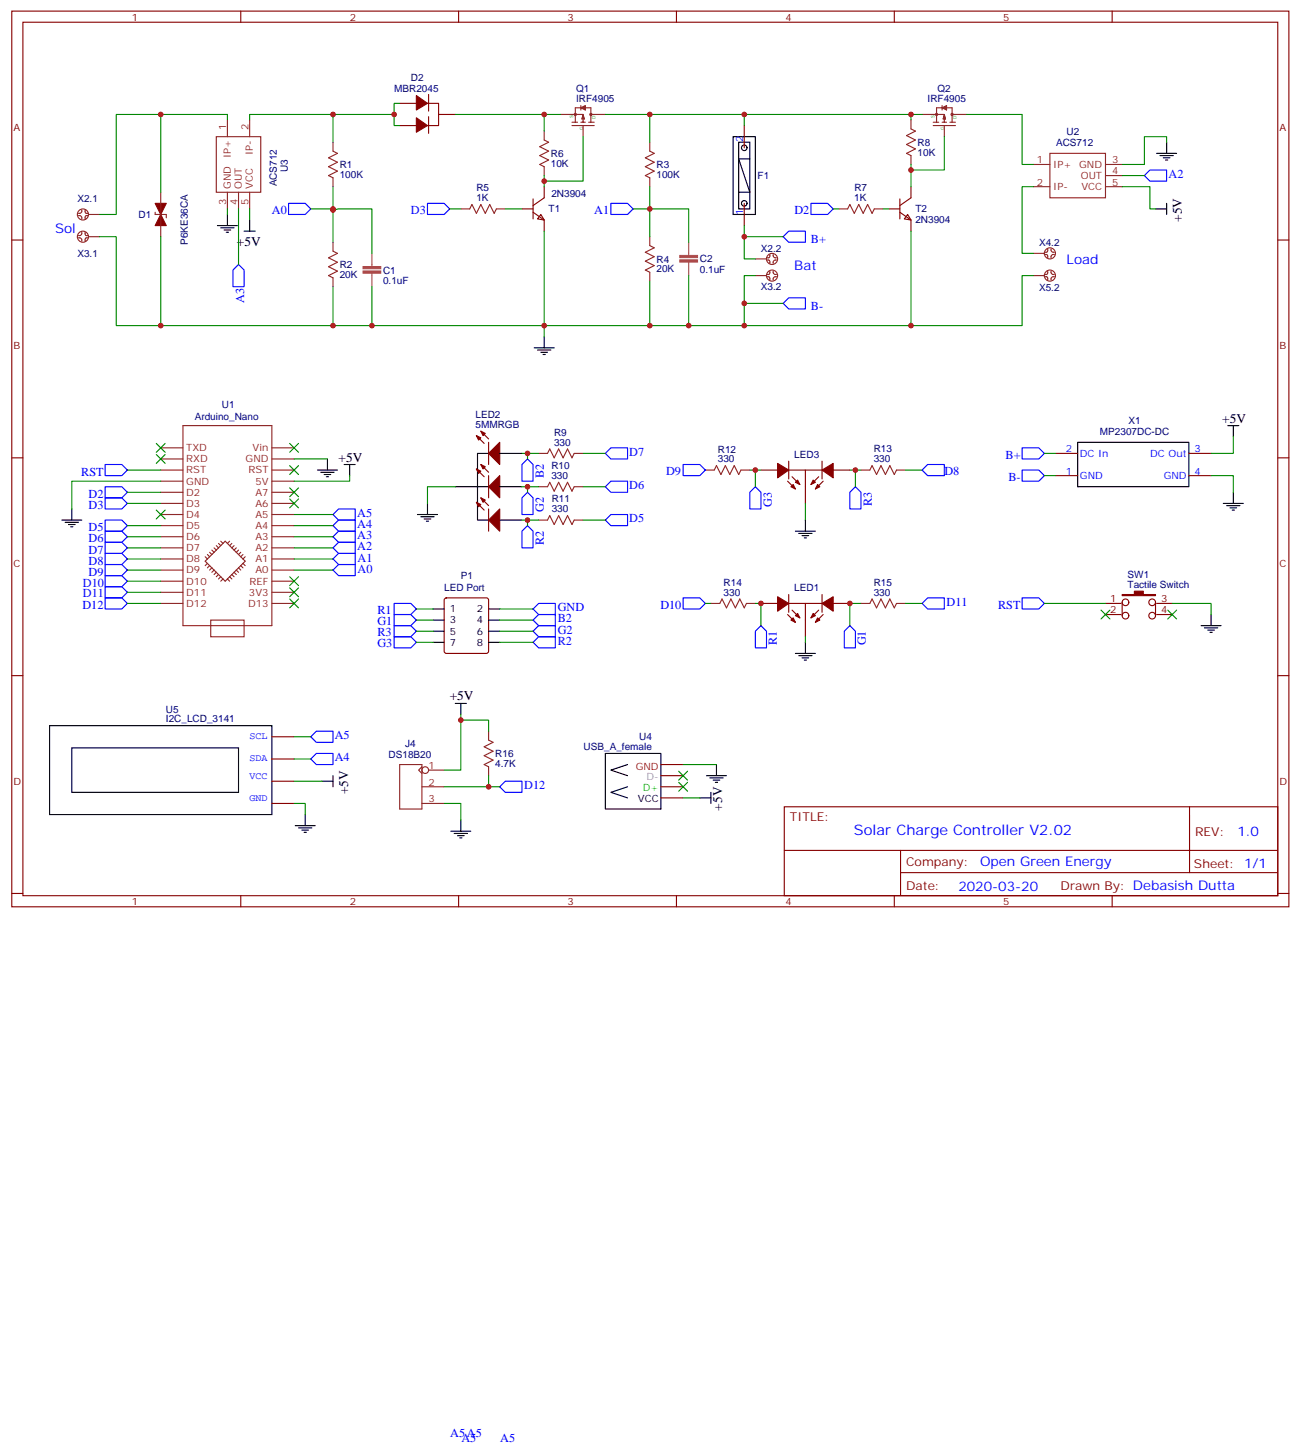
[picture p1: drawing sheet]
<svg xmlns="http://www.w3.org/2000/svg" width="413mm" height="462mm" viewBox="0 0 413 462" stroke-linecap="round" stroke-linejoin="round" font-family="sans-serif">
<g fill="none" stroke="#870000" stroke-width=".35">
<path d="M3.7 3.5h405.4v284.4h-405.4zM7.3 7.1h398.3v277.2h-398.3zM76.4 3.5v3.6M145.6 3.5v3.6M214.7 3.5v3.6M283.8 3.5v3.6M353 3.5v3.6M126.9 32.8h5.3M126.9 39.9h5.3M133.9 32.8h5.3v7.1h-3.5M136 30v5.3M136 37v5.3"/>
<path d="M139.2 36.3h5.3M236.2 39.9v7M172.7 59.3v3.5l-3.5 2.5M289.1 59.3v3.5l-3.5 2.5M3.7 76.2h3.6M165.7 66.3h3.5M169.2 67.4l3.5 2.5v3.5M169.2 63.1v6.4M171.7 68.1l1 1.8-2.1-.4zM236.2 64.6v7M282.1 66.3h3.5M285.6 67.4l3.5 2.5v3.5"/>
<path d="M285.6 63.1v6.4M288.1 68.1l1 1.8-2.1-.4zM405.6 76.2h3.5M151.2 138.3l2.5 2.5M152.6 136.9l2.5 2.4M3.7 145.3h3.6M151.2 148.9l2.5 2.4M151.2 159.5l2.5 2.4M152.6 147.5l2.5 2.4M152.6 158l2.5 2.5M155.1 140.4v7.1M155.1 151v7"/>
<path d="M241.5 149.2h5.3M250 152.8l2.4 2.4M250.3 146.4v5.6M250.3 149.2h10.6M251.4 151.3l2.5 2.5M255.6 149.2v10.6M259.9 151.3l-2.5 2.5M260.9 146.4v5.6M261.3 152.8l-2.5 2.4M264.4 149.2h5.3M335 151h7.1M335 143.9h7.1"/>
<path d="M377.3 151h7.1M377.3 143.9h7.1M405.6 145.3h3.5M155.1 161.6v7M141.2 190l.5-.2h12.7l.5 .2 .2 .5v16.2l-.3 .5-.4 .2h-12.7l-.5-.2-.2-.5v-16.2zM241.5 191.6h5.3M250 195.1l2.4 2.5M250.3 188.7v5.7M250.3 191.6h10.6M251.4 193.7l2.5 2.4M255.6 191.6v10.5M259.9 193.7l-2.5 2.4"/>
<path d="M260.9 188.7v5.7M261.3 195.1l-2.5 2.5M264.4 191.6h5.3M350.9 191.6h4.9M350.9 195.1h4.9M356.2 191.2v4.2M366.7 191.2v4.2M367.1 191.6h4.9M367.1 195.1h4.9M3.7 214.5h3.6M405.6 214.5h3.5M86.3 233.9h7"/>
<path d="M86.3 255.1h7M86.3 248h7M86.3 240.9h7M209.8 242.7h7M209.8 246.2h7M209.8 249.8h7M209.8 253.3h7M248.9 256.1h156.7v28.2h-156.7zM377.5 256.1l.1 20.9M249 270h156.4M285.8 277h119.6M285.8 270v14.1"/>
<path d="M3.7 283.6h3.6M76.4 284.3v3.6M145.6 284.3v3.6M214.7 284.3v3.6M283.8 284.3v3.6M353 284.3v3.6M405.6 283.6h3.5"/>
<circle cx="357.2" cy="191.2" r="1.06"/>
<circle cx="357.2" cy="195.4" r="1.06"/>
<circle cx="365.7" cy="191.2" r="1.06"/>
<circle cx="365.7" cy="195.4" r="1.06"/>
</g>
<g fill="none" stroke="#8c2424" stroke-width=".35">
<path d="M72.2 38.1v5.3M79.2 38.1v5.3M178 36.3h7.1M181.5 38.8h1.8M181.5 39.9h7.1M184.4 38.8h1.4M184.4 34.2l1.4-.7v1.4zM184.4 33.5v1.4M184.7 37.7h.7M185.1 34.2h-2.5v4.6M185.1 36.7v2.1M185.1 39.9v3.5"/>
<path d="M185.1 36.3l.3 1.4M185.1 36.3l-.4 1.4M185.1 36.7l-.4 1M185.1 36.7l.3 1M185.1 37l.3 .7M185.1 34.2l.7 .4M185.1 34.2l.3 .4M185.4 34.2h2.1v4.6M185.4 33.9l-.3 .3M185.8 33.9l-.7 .3M186.8 38.8h1.8M187.5 36.3h4.6"/>
<path d="M289.1 38.1v2.8l1.4 .7-2.8 1.4 2.8 1.5-2.8 1.4 2.8 1.4-2.8 1.4 1.4 .7v2.8M292.7 36.3h7M296.2 38.8h1.8M296.2 39.9h7M299 38.8h1.4M299 34.2l1.4-.7v1.4zM299 33.5v1.4M299.4 37.7h.7M299.7 34.2h-2.4v4.6M299.7 36.7v2.1M299.7 39.9v3.5M299.7 36.3l.4 1.4"/>
<path d="M299.7 36.3l-.3 1.4M299.7 36.7l-.3 1M299.7 36.7l.4 1M299.7 37l.4 .7M299.7 34.2l.7 .4M299.7 34.2l.4 .4M300.1 34.2h2.1v4.6M300.1 33.9l-.4 .3M300.4 33.9l-.7 .3M301.5 38.8h1.7M302.2 36.3h4.6M68.7 43.4h14.1v17.6h-14.1z"/>
<path d="M105.7 45.2v2.8l1.4 .7-2.8 1.4 2.8 1.4-2.8 1.4 2.8 1.4-2.8 1.4 1.4 .7v2.9M172.7 41.6v2.9l1.4 .7-2.8 1.4 2.8 1.4-2.8 1.4 2.8 1.4-2.8 1.4 1.4 .7v2.8M206.2 45.2v2.8l1.4 .7-2.8 1.4 2.8 1.4-2.8 1.4 2.8 1.4-2.8 1.4 1.4 .7v2.9M327.9 59.3h5.3M327.9 52.2h5.3M333.2 48.7h17.7v14.1h-17.7zM350.9 59.3h5.3M350.9 52.2h5.3M350.9 55.7h5.3M24.9 68.4l.9 .2 .2 .9M24.9 75.5l.9 .2 .2 .9M26 66.7l-.2 .8-.9 .2"/>
<path d="M26 73.7l-.2 .9-.9 .2M27 66.7l.1 .9 1 .1M27 73.7l.1 .9 1 .2M28.1 68.4l-1 .2-.1 .9M28.1 75.5l-1 .2-.1 .9M28.1 68.1h3.5M28.1 75.1h3.5M49.2 67.4v.7h3.6v1M51 61v14.1M72.2 61v5.3M75.7 61v5.3M79.2 61v5.3"/>
<path d="M105.7 76.9v2.8l1.4 .7-2.8 1.4 2.8 1.5-2.8 1.4 2.8 1.4-2.8 1.4 1.4 .7v2.8M146.3 66.3h2.8l.7-1.4 1.4 2.8 1.4-2.8 1.4 2.8 1.4-2.8 1.4 2.8 .8-1.4h2.8M206.2 75.1v2.9l1.4 .7-2.8 1.4 2.8 1.4-2.8 1.4 2.8 1.4-2.8 1.4 1.4 .7v2.9M266.2 66.3h2.8l.7-1.4 1.4 2.8 1.5-2.8 1.4 2.8 1.4-2.8 1.4 2.8 .7-1.4h2.8M332.5 79l-.1 .9-.9 .2M333.6 79l.2 .9 .8 .2M239.7 82.2h3.6M239.7 87.5h3.6M243.3 82.6l.9 .1 .1 .9M243.3 87.8l.9 .2 .1 .9M244.3 80.8l-.1 .9-.9 .1M244.3 86.1l-.1 .9-.9 .1"/>
<path d="M245.4 80.8l.2 .8 .9 .2M245.4 86.1l.2 .8 .9 .2M246.5 82.6l-.9 .2-.2 .8M246.5 87.8l-.9 .2-.2 .9M327.9 87.5h3.6M327.9 80.4h3.6M331.5 80.8l.9 .1 .1 .9M331.5 87.8l.9 .2 .1 .9M332.5 86.1l-.1 .9-.9 .1M333.6 86.1l.2 .8 .8 .2M334.6 80.8l-.8 .2-.2 .8M334.6 87.8l-.8 .2-.2 .9"/>
<path d="M58.1 135.1h28.2v63.5h-28.2zM51 159.8h7.1M51 156.3h7.1M51 152.8h7.1M51 149.2h7.1M51 145.7h7.1M51 142.2h7.1M86.3 159.8h7M86.3 156.3h7M86.3 152.8h7M86.3 149.2h7M86.3 145.7h7"/>
<path d="M86.3 142.2h7M171 143.9h2.8l.7-1.4 1.4 2.8 1.4-2.8 1.4 2.8 1.4-2.8 1.4 2.8 .7-1.4h2.9M171 154.5h2.8l.7-1.4 1.4 2.8 1.4-2.8 1.4 2.8 1.4-2.8 1.4 2.8 .7-1.4h2.9M223.9 149.2h2.8l.7-1.4 1.4 2.8 1.4-2.8 1.4 2.8 1.4-2.8 1.5 2.8 .7-1.4h2.8M273.3 149.2h2.8l.7-1.4 1.4 2.8 1.4-2.8 1.4 2.8 1.4-2.8 1.4 2.8 .8-1.4h2.8M51 177.4h7.1M51 173.9h7.1M51 170.4h7.1M51 166.9h7.1M51 163.3h7.1M65.1 176.7l.7 .7M65.8 176l.7 .7"/>
<path d="M65.8 178.9l-.7 .7M66.5 175.3l.7 .7M66.5 179.6l-.7 .7M67.2 174.6l.7 .7M67.9 173.9l.8 .7M68.7 173.2l.7 .7M69.4 172.5l.7 .7M70.1 171.8l.7 .7M71.5 171.8l6.3 6.4-6.3 6.3-6.4-6.3zM72.9 171.8l-.7 .7M73.6 172.5l-.7 .7M74.3 173.2l-.7 .7"/>
<path d="M75 173.9l-.7 .7M75.7 174.6l-.7 .7M76.4 179.6l.7 .7M76.4 175.3l-.7 .7M77.1 178.9l.7 .7M77.1 176l-.7 .7M77.8 176.7l-.7 .7M86.3 177.4h7M86.3 173.9h7M86.3 170.4h7M86.3 166.9h7M86.3 163.3h7"/>
<path d="M171 165.1h2.8l.7-1.4 1.4 2.8 1.4-2.8 1.4 2.8 1.4-2.8 1.4 2.8 .7-1.4h2.9M51 188h7.1M51 184.5h7.1M51 181h7.1M51 191.6h7.1M66.9 196.8h10.6v5.3h-10.6zM67.2 180.3l-.7 .7M67.9 181l-.7 .7M68.7 181.7l-.8 .7M69.4 182.4l-.7 .7M70.1 183.1l-.7 .7M70.8 183.8l-.7 .7"/>
<path d="M72.2 183.8l.7 .7M72.9 183.1l.7 .7M73.6 182.4l.7 .7M74.3 181.7l.7 .7M75 181l.7 .7M75.7 180.3l.7 .7M86.3 188h7M86.3 184.5h7M86.3 181h7M86.3 191.6h7M225.6 191.6h2.9l.7-1.5 1.4 2.9 1.4-2.9 1.4 2.9 1.4-2.9 1.4 2.9 .7-1.4h2.8M273.3 191.6h2.8l.7-1.5 1.4 2.9 1.4-2.9 1.4 2.9 1.4-2.9 1.4 2.9 .8-1.4h2.8"/>
<path d="M155.1 232.1v2.8l1.4 .8-2.8 1.4 2.8 1.4-2.8 1.4 2.8 1.4-2.8 1.4 1.4 .7v2.8M126.9 242.7h7v14.1h-7zM133.9 243.4l-1 1.1 1 1M133.9 249.8h7.1M133.9 255.1h7.1M136 244.5h5"/>
<circle cx="182.6" cy="36.3" r=".35"/>
<circle cx="187.5" cy="36.3" r=".35"/>
<circle cx="297.3" cy="36.3" r=".35"/>
<circle cx="302.2" cy="36.3" r=".35"/>
<circle cx="26.3" cy="75.1" r="1.76"/>
<circle cx="26.3" cy="68.1" r="1.76"/>
<circle cx="245" cy="87.5" r="1.76"/>
<circle cx="245" cy="82.2" r="1.76"/>
<circle cx="333.2" cy="87.5" r="1.76"/>
<circle cx="333.2" cy="80.4" r="1.76"/>
<circle cx="135" cy="244.5" r="1.06"/>
</g>
<g fill="none" stroke="#000" stroke-width=".35">
<path d="M232.7 43.4h7v24.7h-7zM234.5 45.2h3.5v21.1h-3.5zM238 50.4h-3.5l3.5 10.6h-3.5M367.1 48.7h6.4M368.2 49.4h4.2M369.2 50.1h2.1M369.9 50.8h.7M370.3 45.2v3.5M69 71.6h6.4M70.1 72.3h4.2M71.1 73h2.1M71.8 73.7h.7"/>
<path d="M72.2 68.1v3.5M77.5 73.4h3.5M79.2 69.9v3.5M366.7 66.3h3.6M370.3 64.6v3.5M169.5 110.4h6.4M170.6 111.1h4.2M171.7 111.8h2.1M172.4 112.5h.7M172.7 106.9v3.5M389.7 135.1h3.5M391.4 135.1v3.5"/>
<path d="M100.8 149.2h6.3M101.8 149.9h4.2M102.9 150.6h2.1M103.6 151.3h.7M103.9 145.7v3.5M109.2 147.5h3.5M111 147.5v3.5M135.7 159.8v3.5M144.5 154.5h10.6M155.1 143.9h-3.5v21.2h3.5M158.6 154.5h7.1M158.6 143.9h7.1"/>
<path d="M342.1 140.4h35.2v14.1h-35.2zM388.3 159.8h6.3M391.4 156.3v3.5M19.6 165.1h6.4M20.7 165.8h4.2M21.7 166.5h2.1M22.4 167.2h.7M22.8 161.6v3.5M132.5 163.3h6.4M133.6 164h4.2M134.6 164.7h2.1M135.3 165.5h.7"/>
<path d="M158.6 165.1h7.1M252.4 168.6h6.4M253.5 169.3h4.2M254.6 170h2.1M255.3 170.7h.7M255.6 165.1v3.5M389.3 160.5h4.3M390.4 161.2h2.1M391.1 161.9h.7M137.4 193.3h3.6M137.4 196.8h3.6M155.1 193.3h3.5"/>
<path d="M155.1 196.8h3.5M381.2 198.6h6.4M382.3 199.3h4.2M384.4 195.1v3.5M137.4 200.4h3.6M137.4 203.9h3.6M155.1 200.4h3.5M155.1 203.9h3.5M252.4 207.4h6.4M253.5 208.1h4.2M254.6 208.8h2.1M255.3 209.5h.7"/>
<path d="M255.6 203.9v3.5M383.3 200h2.1M384 200.7h.7M15.7 230.4h70.6v28.2h-70.6zM22.8 237.4h52.9v14.1h-52.9zM144.5 223.3h3.5M146.3 223.3v3.5M192.1 239.2h17.7v17.6h-17.7zM96.9 258.6v3.5M102.2 248h3.5M105.7 246.2v3.6M199.2 249.8l-5.3 1.7 5.3 1.8"/>
<path d="M199.2 242.7l-5.3 1.8 5.3 1.7M222.1 253.3h3.5M224.2 246.2h6.4M225.3 246.9h4.2M225.6 251.5v3.6M226.3 247.6h2.2M227 248.4h.8M227.4 242.7v3.5M93.7 262.1h6.3M94.8 262.8h4.2M95.8 263.5h2.1M96.5 264.2h.7"/>
<path d="M143.1 263.9h6.3M144.1 264.6h4.3M145.2 265.3h2.1M145.9 266h.7M146.3 260.3v3.6"/>
<circle cx="236.2" cy="46.9" r=".88"/>
<circle cx="236.2" cy="64.6" r=".88"/>
</g>
<g fill="#870000" stroke="#870000" stroke-width=".35">
<path d="M49.2 64.6h3.6l-1.8 3.5z"/>
<path d="M51 68.1l1.8 3.5h-3.6z"/>
<path d="M258.1 152.4l.7 .7-1.4 .7z"/>
<path d="M259.5 153.8l.7 .7-1.4 .7z"/>
<path d="M260.9 149.2l3.5-2.1v4.6z"/>
<path d="M252.4 153.1l.8-.7 .7 1.4z"/>
<path d="M251 154.5l.7-.7 .7 1.4z"/>
<path d="M246.8 147.1l3.5 2.1-3.5 2.5z"/>
<path d="M132.2 30.3l3.5 2.5-3.5 2.1z"/>
<path d="M132.2 37.4l3.5 2.5-3.5 2.1z"/>
<path d="M258.1 194.7l.7 .7-1.4 .7z"/>
<path d="M259.5 196.1l.7 .7-1.4 .8z"/>
<path d="M260.9 191.6l3.5-2.2v4.6z"/>
<path d="M253.2 194.7l.7 1.4-1.5-.7z"/>
<path d="M251.7 196.1l.7 1.5-1.4-.8z"/>
<path d="M246.8 189.4l3.5 2.2-3.5 2.4z"/>
<path d="M356.2 188.7h3.8v-1h2.9v1h3.8v.4h-10.5z"/>
<path d="M155.1 143.9l3.5-3.5v7.1z"/>
<path d="M151.2 138.3l1.4 .7-.7 .7z"/>
<path d="M152.6 136.9l1.4 .7-.7 .7z"/>
<path d="M155.1 154.5l3.5-3.5v7z"/>
<path d="M151.2 148.9l1.4 .7-.7 .7z"/>
<path d="M152.6 147.5l1.4 .7-.7 .7z"/>
<path d="M155.1 165.1l3.5-3.5v7z"/>
<path d="M151.2 159.5l1.4 .7-.7 .7z"/>
<path d="M152.6 158l1.4 .7-.7 .8z"/>
</g>
<g fill="#a64a4a" stroke="#a64a4a" stroke-width=".32">
<path d="M115.2 86h5.7v.7h-5.7z"/>
<path d="M115.2 84.6h5.7v.7h-5.7z"/>
<path d="M215.8 82.5h5.6v.7h-5.6z"/>
<path d="M215.8 81.1h5.6v.7h-5.6z"/>
</g>
<path d="M218.6 76.9v4.2M118 80.4v4.2M118 86.7v.7M118 87.5v3.5M218.6 83.2v.7M218.6 84v3.5" fill="none" stroke="#a64a4a" stroke-width=".35"/>
<g fill="none" stroke="#00f" stroke-width=".35">
<path d="M363.2 55.7l1.8-1.7h5.3v3.5h-5.3zM91.6 64.6h5.3l1.7 1.7-1.7 1.8h-5.3zM135.7 64.6h5.3l1.7 1.7-1.7 1.8h-5.3zM193.9 64.6h5.3l1.7 1.7-1.7 1.8h-5.3zM250.3 73.4h5.3v3.5h-5.3l-1.7-1.8zM257.4 64.6h5.3l1.7 1.7-1.7 1.8h-5.3zM75.7 84l1.8 1.7v5.3h-3.6v-5.3zM248.6 96.3l1.7-1.8h5.3v3.6h-5.3zM33.4 154.5h5.3l1.7 1.8-1.7 1.7h-5.3zM33.4 158h5.3l1.7 1.8-1.7 1.8h-5.3zM33.4 147.5h5.3l1.7 1.7-1.7 1.8h-5.3zM167.4 145.7l1.8 1.8v5.3h-3.5v-5.3z"/>
<path d="M167.4 156.3l1.8 1.7v5.3h-3.5v-5.3zM192.1 154.5l1.8-1.7h5.3v3.5h-5.3zM193.9 142.2h5.3v3.5h-5.3l-1.8-1.8zM216.8 147.5h5.3l1.8 1.7-1.8 1.8h-5.3zM239.7 154.5l1.8 1.8v5.3h-3.5v-5.3zM271.5 154.5l1.8 1.8v5.3h-3.6v-5.3zM292.7 149.2l1.7-1.7h5.3v3.5h-5.3zM324.4 142.2h5.3l1.8 1.7-1.8 1.8h-5.3zM324.4 149.2h5.3l1.8 1.8-1.8 1.8h-5.3zM33.4 165.1h5.3l1.7 1.8-1.7 1.7h-5.3zM33.4 168.6h5.3l1.7 1.8-1.7 1.8h-5.3zM33.4 172.2h5.3l1.7 1.7-1.7 1.8h-5.3z"/>
<path d="M33.4 175.7h5.3l1.7 1.7-1.7 1.8h-5.3zM33.4 179.2h5.3l1.7 1.8-1.7 1.7h-5.3zM107.5 175.7h5.2v3.5h-5.2l-1.8-1.8zM107.5 172.2h5.2v3.5h-5.2l-1.8-1.8zM107.5 165.1h5.2v3.5h-5.2l-1.8-1.7zM107.5 161.6h5.2v3.5h-5.2l-1.8-1.8zM107.5 168.6h5.2v3.6h-5.2l-1.8-1.8zM165.7 168.6l1.7-1.7 1.8 1.7v5.3h-3.5zM192.1 165.1l1.8-1.8h5.3v3.6h-5.3zM33.4 182.7h5.3l1.7 1.8-1.7 1.8h-5.3zM33.4 186.3h5.3l1.7 1.7-1.7 1.8h-5.3zM33.4 189.8h5.3l1.7 1.8-1.7 1.7h-5.3z"/>
<path d="M105.7 181l1.8-1.8h5.2v3.5h-5.2zM125.1 191.6h5.3l1.8 1.7-1.8 1.8h-5.3zM125.1 195.1h5.3l1.8 1.7-1.8 1.8h-5.3zM125.1 198.6h5.3l1.8 1.8-1.8 1.7h-5.3zM169.2 196.8l1.8-1.7h5.2v3.5h-5.2zM171 191.6h5.2v3.5h-5.2l-1.8-1.8zM216.8 189.8h5.3l1.8 1.8-1.8 1.7h-5.3zM292.7 191.6l1.7-1.8h5.3v3.5h-5.3zM324.4 189.8h5.3l1.8 1.8-1.8 1.7h-5.3zM125.1 202.1h5.3l1.8 1.8-1.8 1.8h-5.3zM169.2 200.4l1.8-1.8h5.2v3.5h-5.2zM169.2 203.9l1.8-1.8h5.2v3.6h-5.2z"/>
<path d="M239.7 200.4l1.8-1.8 1.8 1.8v5.3h-3.6zM268 200.4l1.7-1.8 1.8 1.8v5.3h-3.5zM98.6 233.9l1.8-1.8h5.3v3.6h-5.3zM98.6 240.9l1.8-1.7h5.3v3.5h-5.3zM158.6 249.8l1.8-1.8h5.3v3.5h-5.3z"/>
</g>
<g fill="none" stroke="#008700" stroke-width=".35">
<path d="M51 36.3h-14.1v31.8h-5.3M72.2 38.1v-1.8h-21.2v24.7M105.7 36.3v8.9M125.1 36.3v3.6h1.8M126.9 32.8h-1.8v3.5h-45.9v1.8M144.5 36.3h33.5M172.7 36.3v5.3M192.1 36.3h100.6M206.2 36.3v8.9M236.2 36.3v3.6M289.1 36.3v1.8M306.8 36.3h17.6v15.9h3.5"/>
<path d="M105.7 59.3v17.6M172.7 55.7v3.6M185.1 43.4v14.1h-12.4M206.2 59.3v15.8M289.1 52.2v7.1M299.7 43.4v10.6h-10.6M327.9 59.3h-3.5v21.1h3.5M356.2 59.3h8.8v7h1.7M356.2 55.7h7M370.3 45.2v-1.8h-7.1v8.8h-7M31.6 75.1h5.3v28.3h68.8v-12.4M51 75.1v28.3"/>
<path d="M72.2 66.3v1.8M75.7 66.3v17.7M79.2 66.3v3.6M98.6 66.3h7.1M105.7 66.7l1.8-.4h10.5v14.1M142.7 66.3h3.6M160.4 66.3h5.3M172.7 73.4v30h-67M200.9 66.3h17.7v10.6M236.2 71.6v10.6h3.5M236.2 75.1h12.4M264.4 66.3h1.8"/>
<path d="M280.3 66.3h1.8M289.1 73.4v30h-52.9M118 91v12.4M206.2 89.3v14.1M218.6 87.5v15.9M236.2 96.3h12.4M239.7 87.5h-3.5v15.9h-63.5v3.5M327.9 87.5h-3.5v15.9h-35.3M391.4 138.6v5.3h-7M40.4 156.3h10.6M40.4 159.8h10.6M40.4 149.2h10.6"/>
<path d="M51 152.8h-28.2v8.8M93.3 145.7h10.6M111 151v1.8h-17.7M144.5 154.5h-8.8v5.3M165.7 143.9h5.3M165.7 154.5h5.3M167.4 143.9v1.8M167.4 154.5v1.8M185.1 143.9h7M185.1 154.5h7M238 149.2h1.7v5.3M239.7 149.2h1.8"/>
<path d="M255.6 159.8v5.3M269.7 149.2h3.6M271.5 149.2v5.3M287.4 149.2h5.3M331.5 143.9h3.5M331.5 151h3.5M384.4 151h7v5.3M40.4 177.4h10.6M40.4 166.9h10.6M40.4 170.4h10.6M40.4 173.9h10.6M93.3 166.9h12.4"/>
<path d="M93.3 177.4h12.4M93.3 170.4h12.4M93.3 173.9h12.4M93.3 163.3h12.4M165.7 165.1h5.3M167.4 165.1v1.8M185.1 165.1h7M40.4 181h10.6M40.4 191.6h10.6M40.4 184.5h10.6M40.4 188h10.6M93.3 181h12.4"/>
<path d="M132.2 193.3h5.2M132.2 196.8h5.2M158.6 193.3h10.6M158.6 196.8h10.6M223.9 191.6h1.7M239.7 191.6h1.8v7M273.3 191.6h-3.6v7M287.4 191.6h5.3M331.5 191.6h19.4M372 191.6h12.4v3.5M132.2 200.4h5.2M132.2 203.9h5.2"/>
<path d="M158.6 200.4h10.6M158.6 203.9h10.6M255.6 202.1v1.8M93.3 233.9h5.3M146.3 226.8v17.7h-5.3M146.3 228.6h8.8v3.5M93.3 255.1h3.6v3.5M93.3 240.9h5.3M93.3 248h8.9M141 255.1h5.3v5.2M141 249.8h17.6M155.1 246.2v3.6"/>
<path d="M216.8 242.7h10.6M216.8 253.3h5.3"/>
</g>
<g fill="#c00">
<circle cx="271.5" cy="149.2" r=".88"/>
<circle cx="167.4" cy="154.5" r=".88"/>
<circle cx="51" cy="103.4" r=".88"/>
<circle cx="289.1" cy="103.4" r=".88"/>
<circle cx="236.2" cy="103.4" r=".88"/>
<circle cx="289.1" cy="54" r=".88"/>
<circle cx="146.3" cy="228.6" r=".88"/>
<circle cx="236.2" cy="96.3" r=".88"/>
<circle cx="236.2" cy="36.3" r=".88"/>
<circle cx="206.2" cy="36.3" r=".88"/>
<circle cx="206.2" cy="66.3" r=".88"/>
<circle cx="105.7" cy="66.3" r=".88"/>
<circle cx="125.1" cy="36.3" r=".88"/>
<circle cx="236.2" cy="75.1" r=".88"/>
<circle cx="105.7" cy="66.7" r=".88"/>
<circle cx="155.1" cy="249.8" r=".88"/>
<circle cx="289.1" cy="36.3" r=".88"/>
<circle cx="172.7" cy="36.3" r=".88"/>
<circle cx="172.7" cy="57.5" r=".88"/>
<circle cx="51" cy="36.3" r=".88"/>
<circle cx="105.7" cy="103.4" r=".88"/>
<circle cx="118" cy="103.4" r=".88"/>
<circle cx="172.7" cy="103.4" r=".88"/>
<circle cx="206.2" cy="103.4" r=".88"/>
<circle cx="218.6" cy="103.4" r=".88"/>
<circle cx="105.7" cy="36.3" r=".88"/>
<circle cx="167.4" cy="143.9" r=".88"/>
<circle cx="167.4" cy="165.1" r=".88"/>
<circle cx="239.7" cy="149.2" r=".88"/>
<circle cx="241.5" cy="191.6" r=".88"/>
<circle cx="269.7" cy="191.6" r=".88"/>
</g>
<g fill="#c00" stroke="#008700" stroke-width=".35">
<path d="M91.9 190.1l2.9 2.9zM94.8 190.1l-2.9 2.9z"/>
<path d="M91.9 186.6l2.9 2.8zM94.8 186.6l-2.9 2.8z"/>
<path d="M91.9 183.1l2.9 2.8zM91.9 185.9l2.9-2.8z"/>
<path d="M91.9 158.4l2.9 2.8zM94.8 158.4l-2.9 2.8z"/>
<path d="M91.9 154.9l2.9 2.8zM94.8 154.9l-2.9 2.8z"/>
<path d="M91.9 140.8l2.9 2.8zM91.9 143.6l2.9-2.8z"/>
<path d="M49.6 140.8l2.8 2.8zM49.6 143.6l2.8-2.8z"/>
<path d="M49.6 144.3l2.8 2.8zM49.6 147.1l2.8-2.8z"/>
<path d="M49.6 161.9l2.8 2.8zM52.4 161.9l-2.8 2.8z"/>
<path d="M215.4 244.8l2.8 2.8zM218.2 244.8l-2.8 2.8z"/>
<path d="M215.4 248.4l2.8 2.8zM218.2 248.4l-2.8 2.8z"/>
<path d="M349.5 193.7l2.8 2.8zM352.3 193.7l-2.8 2.8z"/>
<path d="M370.6 193.7l2.9 2.8zM373.5 193.7l-2.9 2.8z"/>
<path d="M91.9 147.8l2.9 2.8zM91.9 150.6l2.9-2.8z"/>
</g>
<text font-size="4.6" fill="#00f" x="271" y="265.1">Solar Charge Controller V2.02</text>
<g font-size="4.2">
<text x="375.1" y="70.4" transform="rotate(-90 375.1 70.4)">+5V</text>
<text x="75.2" y="78.2">+5V</text>
<text x="387.9" y="134.4">+5V</text>
<text x="107.5" y="146.8">+5V</text>
<text x="142.7" y="222.2">+5V</text>
<text x="110.5" y="252.1" transform="rotate(-90 110.5 252.1)">+5V</text>
<text x="229.2" y="257.3" transform="rotate(-90 229.2 257.3)">+5V</text>
</g>
<g font-size="4.2" fill="#00f">
<text x="17.5" y="74.1">Sol</text>
<text x="338.5" y="84">Load</text>
<text x="252.1" y="85.7">Bat</text>
<text x="392.7" y="265.4">1.0</text>
<text x="311.1" y="274.9">Open Green Energy</text>
<text x="304.2" y="282.7">2020-03-20</text>
</g>
<g font-size="3.9" fill="#00f">
<text x="370.9" y="56.4">A2</text>
<text x="86.3" y="68.1">A0</text>
<text x="130.4" y="68.1">D3</text>
<text x="188.6" y="68.1">A1</text>
<text x="252.1" y="68.1">D2</text>
<text x="257.4" y="77.1">B+</text>
<text x="77.5" y="96.1" transform="rotate(-90 77.5 96.1)">A3</text>
<text x="257.4" y="98.3">B-</text>
<text x="199.7" y="144.7">D7</text>
<text x="319.1" y="145.7">B+</text>
<text x="25.8" y="151">RST</text>
<text x="172.6" y="151.9" transform="rotate(-90 172.6 151.9)">B2</text>
<text x="199.7" y="155.3">D6</text>
<text x="211.4" y="150.8">D9</text>
<text x="299.7" y="150.8">D8</text>
<text x="320" y="152.8">B-</text>
<text x="28.1" y="158.1">D2</text>
<text x="28.1" y="161.6">D3</text>
<text x="245" y="160.9" transform="rotate(-90 245 160.9)">G3</text>
<text x="276.7" y="160.7" transform="rotate(-90 276.7 160.7)">R3</text>
<text x="113.4" y="167.6">A4</text>
<text x="113.4" y="164">A5</text>
<text x="172.6" y="162.4" transform="rotate(-90 172.6 162.4)">G2</text>
<text x="199.7" y="165.8">D5</text>
<text x="28.1" y="168.7">D5</text>
<text x="28.1" y="172.2">D6</text>
<text x="113.4" y="171.1">A3</text>
<text x="172.6" y="173" transform="rotate(-90 172.6 173)">R2</text>
<text x="28.1" y="175.7">D7</text>
<text x="28.1" y="179.2">D8</text>
<text x="113.4" y="174.7">A2</text>
<text x="113.5" y="178.3">A1</text>
<text x="28.1" y="182.8">D9</text>
<text x="113.5" y="181.8">A0</text>
<text x="26.3" y="186.4">D10</text>
<text x="26.3" y="189.6">D11</text>
<text x="26.2" y="193.3">D12</text>
<text x="119.8" y="194.9">R1</text>
<text x="177" y="194.1">GND</text>
<text x="177" y="197.6">B2</text>
<text x="209.6" y="193.4">D10</text>
<text x="300.5" y="192.3">D11</text>
<text x="316.8" y="193.4">RST</text>
<text x="119.8" y="198.5">G1</text>
<text x="119.8" y="202">R3</text>
<text x="177" y="201.1">G2</text>
<text x="119.8" y="205.5">G3</text>
<text x="177" y="204.7">R2</text>
<text x="246.6" y="204.8" transform="rotate(-90 246.6 204.8)">R1</text>
<text x="274.8" y="204.9" transform="rotate(-90 274.8 204.9)">G1</text>
<text x="106.2" y="234.7">A5</text>
<text x="106.2" y="241.7">A4</text>
<text x="166.4" y="250.6">D12</text>
<text x="142.9" y="456.2">A5A5</text>
<text x="146.5" y="457.9">A5</text>
<text x="158.8" y="457.9">A5</text>
</g>
<g font-size="3.9" fill="#800">
<text x="250.7" y="260.7">TITLE:</text>
<text x="379.3" y="265.4">REV:</text>
<text x="287.6" y="274.9">Company:</text>
<text x="379" y="275.5">Sheet: 1/1</text>
<text x="287.6" y="282.6">Date:</text>
<text x="336.6" y="282.7">Drawn By: Debasish Dutta</text>
</g>
<g font-size="3.2" fill="#800">
<text x="41.8" y="6.5">1</text>
<text x="111" y="6.5">2</text>
<text x="180.1" y="6.5">3</text>
<text x="249.3" y="6.5">4</text>
<text x="318.4" y="6.5">5</text>
<text x="4.3" y="41.6">A</text>
<text x="406.1" y="41.6">A</text>
<text x="4.3" y="110.8">B</text>
<text x="406.1" y="110.8">B</text>
<text x="4.3" y="179.9">C</text>
<text x="406.1" y="179.9">C</text>
<text x="352.4" y="191.2">1</text>
<text x="368.5" y="191.2">3</text>
<text x="352.4" y="194.7">2</text>
<text x="368.5" y="194.7">4</text>
<text x="4.3" y="249.1">D</text>
<text x="406.1" y="249.1">D</text>
<text x="41.8" y="287.3">1</text>
<text x="111" y="287.3">2</text>
<text x="180.1" y="287.3">3</text>
<text x="249.3" y="287.3">4</text>
<text x="318.4" y="287.3">5</text>
</g>
<g font-size="3.2" fill="#000080">
<text x="125.1" y="29.1">MBR2045</text>
<text x="130.4" y="25.6">D2</text>
<text x="182.9" y="29.3">Q1</text>
<text x="297.5" y="29.3">Q2</text>
<text x="182.9" y="32.5">IRF4905</text>
<text x="294.4" y="32.2">IRF4905</text>
<text x="291.3" y="46.3">R8</text>
<text x="335.2" y="46.4">ACS712</text>
<text x="338.5" y="42.9">U2</text>
<text x="107.8" y="53.5">R1</text>
<text x="174.8" y="53">10K</text>
<text x="174.8" y="49.8">R6</text>
<text x="208.4" y="53.5">R3</text>
<text x="291.3" y="49.4">10K</text>
<text x="87.9" y="59.2" transform="rotate(-90 87.9 59.2)">ACS712</text>
<text x="91.4" y="54.7" transform="rotate(-90 91.4 54.7)">U3</text>
<text x="107.8" y="56.5">100K</text>
<text x="208.4" y="56.5">100K</text>
<text x="240.5" y="56.9">F1</text>
<text x="24.6" y="64">X2.1</text>
<text x="151.2" y="63.9">1K</text>
<text x="151.2" y="60.6">R5</text>
<text x="175" y="62.4">2N3904</text>
<text x="271.2" y="63.9">1K</text>
<text x="271.2" y="60.7">R7</text>
<text x="44" y="69.3">D1</text>
<text x="174.1" y="67.5">T1</text>
<text x="290.5" y="70.7">2N3904</text>
<text x="290.5" y="67.5">T2</text>
<text x="59.7" y="77.8" transform="rotate(-90 59.7 77.8)">P6KE36CA</text>
<text x="24.6" y="81.6">X3.1</text>
<text x="208.4" y="83.5">R4</text>
<text x="222.1" y="83.3">C2</text>
<text x="241.5" y="79.9">X2.2</text>
<text x="329.8" y="78.2">X4.2</text>
<text x="107.8" y="88.3">20K</text>
<text x="107.8" y="85.2">R2</text>
<text x="121.6" y="86.9">C1</text>
<text x="208.4" y="86.5">20K</text>
<text x="222.1" y="86.5">0.1uF</text>
<text x="121.6" y="90.1">0.1uF</text>
<text x="241.5" y="92.2">X3.2</text>
<text x="329.8" y="92.3">X5.2</text>
<text x="70.4" y="129.6">U1</text>
<text x="61.8" y="133.2">Arduino_Nano</text>
<text x="150.9" y="135.8">5MMRGB</text>
<text x="150.9" y="132.7">LED2</text>
<text x="358.1" y="134.6">X1</text>
<text x="175.8" y="141.5">330</text>
<text x="175.8" y="138.4">R9</text>
<text x="227.8" y="143.7">R12</text>
<text x="277.3" y="143.6">R13</text>
<text x="349.1" y="138.1">MP2307DC-DC</text>
<text x="175" y="148.9">R10</text>
<text x="227.8" y="146.8">330</text>
<text x="252.1" y="145.3">LED3</text>
<text x="277.3" y="146.8">330</text>
<text x="175" y="152">330</text>
<text x="175.1" y="159.4">R11</text>
<text x="175.1" y="162.6">330</text>
<text x="146.3" y="183.9">P1</text>
<text x="229.7" y="186">R14</text>
<text x="277.3" y="185.9">R15</text>
<text x="357.9" y="183.4">SW1</text>
<text x="141" y="187.5">LED Port</text>
<text x="229.7" y="189.1">330</text>
<text x="252.1" y="187.6">LED1</text>
<text x="277.3" y="189.1">330</text>
<text x="357.9" y="186.6">Tactile Switch</text>
<text x="52.7" y="226.3">U5</text>
<text x="52.7" y="229.3">I2C_LCD_3141</text>
<text x="128.6" y="237.2">J4</text>
<text x="185.2" y="238.1">USB_A_female</text>
<text x="202.9" y="234.9">U4</text>
<text x="123.3" y="240.7">DS18B20</text>
<text x="157.2" y="243.5">4.7K</text>
<text x="157.2" y="240.3">R16</text>
</g>
<g font-size="3.2" fill="#8d2323">
<text x="71.8" y="41.3" transform="rotate(-90 71.8 41.3)">1</text>
<text x="78.9" y="41.3" transform="rotate(-90 78.9 41.3)">2</text>
<text x="73.2" y="50.3" transform="rotate(-90 73.2 50.3)">IP+</text>
<text x="80.3" y="49.1" transform="rotate(-90 80.3 49.1)">IP-</text>
<text x="329.1" y="51.9">1</text>
<text x="334.3" y="53.3">IP+</text>
<text x="342.5" y="53.3">GND</text>
<text x="353" y="51.9">3</text>
<text x="73.2" y="60" transform="rotate(-90 73.2 60)">GND</text>
<text x="76.8" y="60" transform="rotate(-90 76.8 60)">OUT</text>
<text x="80.3" y="60" transform="rotate(-90 80.3 60)">VCC</text>
<text x="329.1" y="58.9">2</text>
<text x="343" y="56.8">OUT</text>
<text x="353" y="58.9">5</text>
<text x="353" y="55.4">4</text>
<text x="71.8" y="65.2" transform="rotate(-90 71.8 65.2)">3</text>
<text x="75.4" y="65.2" transform="rotate(-90 75.4 65.2)">4</text>
<text x="78.9" y="65.2" transform="rotate(-90 78.9 65.2)">5</text>
<text x="334.3" y="60.3">IP-</text>
<text x="343.2" y="60.3">VCC</text>
<text x="59.1" y="143.2">TXD</text>
<text x="80.2" y="143.2">Vin</text>
<text x="59.1" y="146.8">RXD</text>
<text x="77.9" y="146.8">GND</text>
<text x="59.1" y="153.8">GND</text>
<text x="59.1" y="150.3">RST</text>
<text x="78.9" y="150.3">RST</text>
<text x="81" y="153.8">5V</text>
<text x="59.1" y="160.9">D3</text>
<text x="59.1" y="157.3">D2</text>
<text x="81" y="157.3">A7</text>
<text x="81" y="160.9">A6</text>
<text x="59.1" y="167.9">D5</text>
<text x="59.1" y="164.4">D4</text>
<text x="81" y="164.4">A5</text>
<text x="81" y="167.9">A4</text>
<text x="59.1" y="171.4">D6</text>
<text x="81" y="171.4">A3</text>
<text x="59.1" y="178.5">D8</text>
<text x="59.1" y="175">D7</text>
<text x="81" y="175">A2</text>
<text x="81" y="178.5">A1</text>
<text x="59.1" y="185.6">D10</text>
<text x="59.1" y="182">D9</text>
<text x="79.2" y="185.6">REF</text>
<text x="81" y="182">A0</text>
<text x="59.1" y="189.1">D11</text>
<text x="79" y="189.1">3V3</text>
<text x="59.1" y="192.6">D12</text>
<text x="78.8" y="192.6">D13</text>
<text x="136" y="244.1">1</text>
<text x="136" y="249.4">2</text>
<text x="136" y="254.7">3</text>
</g>
<g font-size="3.2" fill="#00f">
<text x="235.9" y="45.2" transform="rotate(-90 235.9 45.2)">2</text>
<text x="235.9" y="68.3" transform="rotate(-90 235.9 68.3)">1</text>
<text x="338.3" y="143.6">2</text>
<text x="379.1" y="143.6">3</text>
<text x="342.8" y="145">DC In</text>
<text x="365.1" y="145">DC Out</text>
<text x="338.3" y="150.6">1</text>
<text x="342.8" y="152">GND</text>
<text x="369.3" y="152">GND</text>
<text x="379.1" y="150.6">4</text>
<text x="79.2" y="234.7">SCL</text>
<text x="79.2" y="241.7">SDA</text>
<text x="79.2" y="247.2">VCC</text>
<text x="79.2" y="254.3">GND</text>
</g>
<g font-size="3.2">
<text x="142.7" y="194.4">1</text>
<text x="142.7" y="197.9">3</text>
<text x="151.3" y="194.4">2</text>
<text x="151.3" y="197.9">4</text>
<text x="142.7" y="201.4">5</text>
<text x="151.3" y="201.4">6</text>
<text x="142.7" y="205">7</text>
<text x="151.3" y="205">8</text>
<text x="202.5" y="254.7">VCC</text>
</g>
<text font-size="3.2" fill="#f00" x="201.8" y="244.5">GND</text>
<text font-size="3.2" fill="#0f0" x="204" y="251.2">D+</text>
<text font-size="3.2" fill="#999" x="205.2" y="247.6">D-</text>
<g font-size="1.4" fill="#238d23">
<text x="181.9" y="37.4" transform="rotate(-90 181.9 37.4)">S</text>
<text x="185.1" y="41.3" transform="rotate(-90 185.1 41.3)">G</text>
<text x="189" y="37.7" transform="rotate(-90 189 37.7)">D</text>
<text x="296.6" y="37.4" transform="rotate(-90 296.6 37.4)">S</text>
<text x="299.7" y="41.3" transform="rotate(-90 299.7 41.3)">G</text>
<text x="303.6" y="37.7" transform="rotate(-90 303.6 37.7)">D</text>
</g>
</svg>
